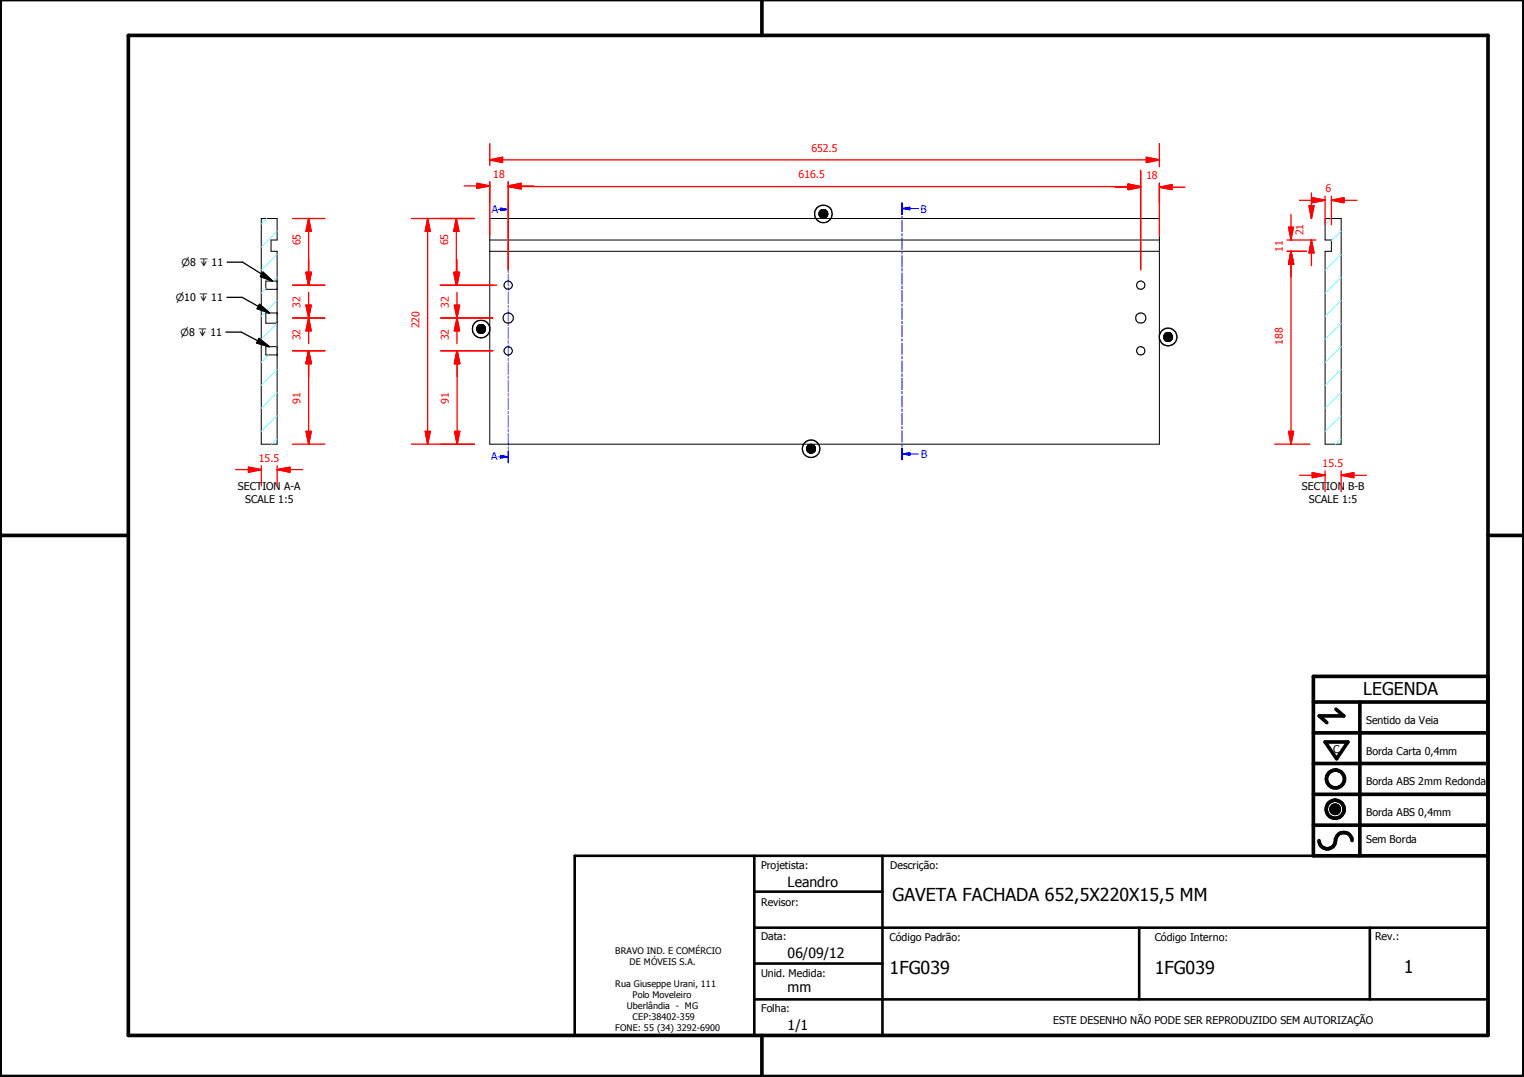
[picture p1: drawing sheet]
<svg xmlns="http://www.w3.org/2000/svg" width="297mm" height="210mm" viewBox="0 0 297 210" stroke-linecap="round" stroke-linejoin="round" font-family="sans-serif">
<g fill="none" stroke="#000" stroke-width=".19">
<path d="M50.9 42.6h3.1v4.2h-1.2v2.2h1.2v37.6h-3.1zM54 54.8h-2.2v1.6h2.2M95.5 46.8h130.5M95.5 49h130.5M95.5 42.6h130.5v44h-130.5zM159.6 41.6h1.7v.1zM159.6 41.6l1.7 .1h-1.7zM159.6 41.7l1.7 .1zM159.6 41.8l1.7 .1zM159.7 41.9h1.6zM159.7 41.9l1.6 .1zM159.7 42h1.6z"/>
<path d="M159.7 42h1.5zM159.7 41.5l1.6 .1zM159.7 41.4l1.6 .1zM159.7 42l1.5 .1zM159.7 42.1h1.5zM159.7 42.1l1.5 .1zM159.7 41.3l1.6 .1h-1.6zM159.7 41.3h1.5l.1 .1zM159.7 41.3h1.5zM159.8 42.2h1.4zM159.8 42.2h1.3zM159.8 41.2l1.4 .1h-1.5z"/>
<path d="M159.8 41.2l1.4 .1zM159.8 42.2l1.3 .1zM159.8 41.1l1.4 .1zM159.9 42.3h1.2zM159.9 42.3l1.1 .1zM159.9 41.1h1.2h-1.3zM159.9 41.1h1.2zM160 42.4h1zM160 42.4h.9zM160 41l1.1 .1zM160 41h1zM160.1 42.4h.8z"/>
<path d="M160.1 42.4l.7 .1zM160.1 40.9l.9 .1zM160.1 40.9h.8zM160.1 42.5h.7zM160.1 42.5h.6zM160.1 40.9h.7zM160.2 42.5h.5zM160.2 40.9h.6zM160.2 40.9h.5zM160.3 42.5h.4zM160.3 42.5h.3zM160.3 40.9h.4z"/>
<path d="M160.4 42.5h.2zM160.4 40.9h.3zM160.4 40.9h.2zM258.3 42.6h3.1v44h-3.1v-37.6h1.2v-2.2h-1.2zM54 61h.1M54 69.2h.1M54 61h-2.2v2h2.2M54 67.6h-2.2v1.6h2.2M92.9 64h1.7v.1zM92.9 64l1.7 .1h-1.7zM92.9 64.1l1.7 .1zM92.9 64.2h1.7z"/>
<path d="M92.9 64.2l1.7 .1zM92.9 64.3l1.7 .1zM92.9 64h1.7zM93 64.4h1.6zM93 64.4l1.5 .1zM93 63.8l1.6 .2h-1.7zM93 63.8h1.6v.2zM93 64.5h1.5zM93 63.8h1.6zM93 64.5l1.4 .1zM93 63.7l1.5 .1zM93.1 64.6h1.3z"/>
<path d="M93.1 64.6l1.3 .1zM93.1 63.6l1.4 .1zM93.1 64.7h1.3zM93.1 64.7h1.2zM93.1 63.5l1.3 .1zM93.1 63.5h1.3zM93.2 64.7h1.1zM93.2 64.7l1.1 .1zM93.2 63.5h1.2zM93.3 64.8h1zM93.3 64.8l.9 .1zM93.3 63.5h1z"/>
<path d="M93.3 64.9h.9zM93.3 64.9h.8zM93.3 63.4l1 .1h-1zM93.3 63.4l1 .1zM93.3 63.4h.9zM93.4 64.9h.7zM93.4 64.9h.6zM93.4 63.3l.8 .1zM93.4 63.3h.7zM93.5 64.9h.5zM93.5 64.9h.4zM93.5 63.3h.6z"/>
<path d="M93.5 63.3h.5zM93.6 64.9h.3zM93.6 64.9l.2 .1zM93.6 63.3h.4zM93.6 63.3h.3zM93.7 65h.1zM93.7 63.3h.2zM93.7 63.3h.1zM226.8 65.6l1.7 .1zM226.8 65.7h1.7v.1zM226.8 65.7l1.7 .1h-1.7zM226.8 65.8l1.7 .1z"/>
<path d="M226.9 65.9h1.6zM226.9 65.9l1.6 .1zM226.9 66h1.6zM226.9 66h1.5zM226.9 65.5l1.6 .1h-1.7zM226.9 65.5h1.6v.1zM226.9 65.4l1.6 .1zM226.9 65.4h1.6zM226.9 66l1.5 .1zM226.9 66.1h1.5zM226.9 66.1l1.4 .1zM226.9 65.3l1.5 .1z"/>
<path d="M227 66.2h1.3zM227 66.2l1.3 .1zM227 65.2l1.4 .1zM227 66.3h1.3zM227 65.1l1.3 .1zM227 65.1h1.3zM227.1 66.3h1.2zM227.1 66.3l1.1 .1zM227.1 65.1h1.2zM227.2 66.4h1zM227.2 66.4h.9zM227.2 65l1.1 .1z"/>
<path d="M227.2 65h1zM227.2 66.4l.8 .1zM227.2 64.9l1 .1zM227.2 64.9h.9zM227.3 66.5h.7zM227.3 66.5h.6zM227.3 64.9h.8zM227.3 64.9h.7zM227.4 66.5h.5zM227.4 66.5h.4zM227.4 64.9h.6zM227.4 64.9h.5z"/>
<path d="M227.5 66.5h.3zM227.5 66.5h.2zM227.5 64.9h.4zM227.5 64.9h.3zM227.6 66.5h.1zM227.6 64.9h.2zM227.6 64.9h.1zM157.3 87.4l1.6 .1zM157.3 87.5h1.6zM157.3 87.5l1.6 .1zM157.3 87.6l1.6 .1zM157.3 87.7h1.6z"/>
<path d="M157.3 87.7l1.5 .1zM157.3 87.3l1.6 .1zM157.3 87.2l1.6 .1zM157.3 87.8l1.5 .1zM157.3 87.1l1.6 .1zM157.3 87.9h1.5zM157.3 87.9l1.5 .1zM157.3 87l1.5 .1zM157.3 87h1.5zM157.4 88h1.4zM157.4 88h1.3zM157.4 87h1.4z"/>
<path d="M157.4 88l1.3 .1zM157.4 86.9l1.4 .1zM157.5 88.1h1.2zM157.5 88.1h1.1zM157.5 86.8l1.2 .1h-1.3zM157.5 86.8l1.2 .1zM157.6 88.1h1zM157.6 88.1l.9 .1zM157.6 86.8h1.1zM157.6 86.8h1zM157.6 88.2h.9zM157.6 86.7l1 .1z"/>
<path d="M157.6 86.7h.9zM157.7 88.2h.8zM157.7 88.2l.6 .1zM157.7 86.7h.8zM157.8 88.3h.5zM157.8 86.7h.7zM157.8 86.7h.5zM157.9 88.3h.4zM157.9 88.3h.3zM157.9 86.7h.4zM158 88.3h.2zM158 86.6l.3 .1z"/>
<path d="M158 86.6h.2zM259.4 157.6l1.6 .1zM259.4 157.7l1.6 .1zM259.4 157.8l1.6 .1zM259.4 157.9h1.6v.1zM259.4 157.9l1.6 .1h-1.5zM259.4 157.6h1.6zM259.5 158h1.5zM259.5 158l1.4 .1zM259.5 157.5l1.5 .1zM259.5 158.1h1.4zM259.5 157.4l1.5 .1z"/>
<path d="M259.5 158.1l1.4 .1zM259.5 157.3l1.4 .1zM259.6 158.2h1.3zM259.6 158.2h1.2zM259.6 157.2l1.3 .1zM259.6 158.2l1.2 .1zM259.6 157.2h1.3zM259.7 158.3h1.1zM259.7 158.3l1 .1zM259.7 157.1l1.1 .1zM259.7 157.1h1.1zM259.8 158.4h.9z"/>
<path d="M259.8 158.4h.8zM259.8 157.1h1zM259.8 157.1h.9zM259.8 158.4l.8 .1zM259.8 157l.9 .1zM259.8 157h.8zM259.9 158.5h.7zM259.9 158.5h.6zM259.9 157h.7zM260 158.5h.5zM260 158.5h.4zM260 157h.6z"/>
<path d="M260.1 158.5h.3zM260.1 158.5h.2zM260.1 156.9l.4 .1zM260.1 156.9h.3zM260.1 156.9h.2z"/>
<circle cx="99.1" cy="55.6" r=".81"/>
<circle cx="222.3" cy="55.6" r=".8"/>
<circle cx="99.1" cy="68.4" r=".81"/>
<circle cx="99.1" cy="62" r=".99"/>
<circle cx="222.3" cy="68.4" r=".81"/>
<circle cx="222.4" cy="62" r=".98"/>
</g>
<g fill="#000">
<path d="M159.7 41.5l1.6 .1zM159.7 41.4l1.6 .1zM159.7 41.3l1.6 .1h-1.6zM159.7 41.3h1.5l.1 .1zM159.7 41.3h1.5zM159.8 41.2l1.4 .1h-1.5zM159.8 41.2l1.4 .1zM159.8 41.1l1.4 .1zM159.9 41.1h1.2h-1.3zM159.9 41.1h1.2zM160 41l1.1 .1zM160 41h1z"/>
<path d="M160.1 40.9l.9 .1zM160.1 40.9h.8zM160.1 40.9h.7zM160.2 40.9h.6zM160.2 40.9h.5zM160.3 40.9h.4zM160.4 40.9h.3zM160.4 40.9h.2zM160.3 42.5h.3zM160.4 42.5h.2zM160.2 42.5h.5zM160.3 42.5h.4z"/>
<path d="M160.1 42.5h.6zM160.1 42.4l.7 .1zM160.1 42.5h.7zM160 42.4h.9zM160.1 42.4h.8zM159.9 42.3l1.1 .1zM160 42.4h1zM159.8 42.2l1.3 .1zM159.9 42.3h1.2zM159.8 42.2h1.3zM159.7 42.1l1.5 .1zM159.8 42.2h1.4z"/>
<path d="M159.7 42l1.5 .1zM159.7 42.1h1.5zM159.7 42h1.5zM159.7 41.9l1.6 .1zM159.7 42h1.6zM159.6 41.6h1.7v.1zM159.6 41.6l1.7 .1h-1.7zM159.6 41.7l1.7 .1zM159.6 41.8l1.7 .1zM159.7 41.9h1.6zM92.9 64h1.7zM93 63.8l1.6 .2h-1.7z"/>
<path d="M93 63.8h1.6v.2zM93 63.8h1.6zM93 63.7l1.5 .1zM93.1 63.6l1.4 .1zM93.1 63.5l1.3 .1zM93.1 63.5h1.3zM93.2 63.5h1.2zM93.3 63.5h1zM93.3 63.4l1 .1h-1zM93.3 63.4l1 .1zM93.3 63.4h.9zM93.4 63.3l.8 .1z"/>
<path d="M93.4 63.3h.7zM93.5 63.3h.6zM93.5 63.3h.5zM93.6 63.3h.4zM93.6 63.3h.3zM93.7 63.3h.2zM93.7 63.3h.1zM93.6 64.9l.2 .1zM93.7 65h.1zM93.5 64.9h.4zM93.6 64.9h.3zM93.4 64.9h.6z"/>
<path d="M93.5 64.9h.5zM93.3 64.9h.8zM93.4 64.9h.7zM93.3 64.8l.9 .1zM93.3 64.9h.9zM93.2 64.7l1.1 .1zM93.3 64.8h1zM93.1 64.7h1.2zM93.2 64.7h1.1zM93.1 64.6l1.3 .1zM93.1 64.7h1.3zM93 64.5l1.4 .1z"/>
<path d="M93.1 64.6h1.3zM93 64.4l1.5 .1zM93 64.5h1.5zM92.9 64.2l1.7 .1zM92.9 64.3l1.7 .1zM93 64.4h1.6zM92.9 64h1.7v.1zM92.9 64l1.7 .1h-1.7zM92.9 64.1l1.7 .1zM92.9 64.2h1.7zM226.9 65.5l1.6 .1h-1.7zM226.9 65.5h1.6v.1z"/>
<path d="M226.9 65.4l1.6 .1zM226.9 65.4h1.6zM226.9 65.3l1.5 .1zM227 65.2l1.4 .1zM227 65.1l1.3 .1zM227 65.1h1.3zM227.1 65.1h1.2zM227.2 65l1.1 .1zM227.2 65h1zM227.2 64.9l1 .1zM227.2 64.9h.9zM227.3 64.9h.8z"/>
<path d="M227.3 64.9h.7zM227.4 64.9h.6zM227.4 64.9h.5zM227.5 64.9h.4zM227.5 64.9h.3zM227.6 64.9h.2zM227.6 64.9h.1zM227.5 66.5h.2zM227.6 66.5h.1zM227.4 66.5h.4zM227.5 66.5h.3zM227.3 66.5h.6z"/>
<path d="M227.4 66.5h.5zM227.2 66.4l.8 .1zM227.3 66.5h.7zM227.2 66.4h.9zM227.1 66.3l1.1 .1zM227.2 66.4h1zM227 66.3h1.3zM227.1 66.3h1.2zM227 66.2l1.3 .1zM226.9 66.1l1.4 .1zM227 66.2h1.3zM226.9 66l1.5 .1z"/>
<path d="M226.9 66.1h1.5zM226.9 66h1.5zM226.9 65.9l1.6 .1zM226.9 66h1.6zM226.8 65.6l1.7 .1zM226.8 65.7h1.7v.1zM226.8 65.7l1.7 .1h-1.7zM226.8 65.8l1.7 .1zM226.9 65.9h1.6zM157.3 87.3l1.6 .1zM157.3 87.2l1.6 .1zM157.3 87.1l1.6 .1z"/>
<path d="M157.3 87l1.5 .1zM157.3 87h1.5zM157.4 87h1.4zM157.4 86.9l1.4 .1zM157.5 86.8l1.2 .1h-1.3zM157.5 86.8l1.2 .1zM157.6 86.8h1.1zM157.6 86.8h1zM157.6 86.7l1 .1zM157.6 86.7h.9zM157.7 86.7h.8zM157.8 86.7h.7z"/>
<path d="M157.8 86.7h.5zM157.9 86.7h.4zM158 86.6l.3 .1zM158 86.6h.2zM157.9 88.3h.3zM158 88.3h.2zM157.8 88.3h.5zM157.9 88.3h.4zM157.7 88.2l.6 .1zM157.6 88.2h.9zM157.7 88.2h.8zM157.6 88.1l.9 .1z"/>
<path d="M157.5 88.1h1.1zM157.6 88.1h1zM157.4 88l1.3 .1zM157.5 88.1h1.2zM157.4 88h1.3zM157.3 87.9l1.5 .1zM157.4 88h1.4zM157.3 87.7l1.5 .1zM157.3 87.8l1.5 .1zM157.3 87.9h1.5zM157.3 87.4l1.6 .1zM157.3 87.5h1.6z"/>
<path d="M157.3 87.5l1.6 .1zM157.3 87.6l1.6 .1zM157.3 87.7h1.6zM259.4 157.6h1.6zM259.5 157.5l1.5 .1zM259.5 157.4l1.5 .1zM259.5 157.3l1.4 .1zM259.6 157.2l1.3 .1zM259.6 157.2h1.3zM259.7 157.1l1.1 .1zM259.7 157.1h1.1zM259.8 157.1h1z"/>
<path d="M259.8 157.1h.9zM259.8 157l.9 .1zM259.8 157h.8zM259.9 157h.7zM260 157h.6zM260.1 156.9l.4 .1zM260.1 156.9h.3zM260.1 156.9h.2zM260.1 158.5h.2zM260 158.5h.4zM260.1 158.5h.3zM259.9 158.5h.6z"/>
<path d="M260 158.5h.5zM259.8 158.4l.8 .1zM259.9 158.5h.7zM259.8 158.4h.8zM259.7 158.3l1 .1zM259.8 158.4h.9zM259.6 158.2l1.2 .1zM259.7 158.3h1.1zM259.6 158.2h1.2zM259.5 158.1l1.4 .1zM259.6 158.2h1.3zM259.5 158l1.4 .1z"/>
<path d="M259.5 158.1h1.4zM259.4 157.9l1.6 .1h-1.5zM259.5 158h1.5zM259.4 157.6l1.6 .1zM259.4 157.7l1.6 .1zM259.4 157.8l1.6 .1zM259.4 157.9h1.6v.1z"/>
</g>
<g fill="none" stroke="#000" stroke-width=".71">
<path d="M148.5 0v6.9M297 -.1v209.9h-297v-209.9M25 6.9h265v194.9h-265zM0 104.4h25M290 104.4h7M256 136.8h34M260.4 138.2l1.5 1.3h-4.8l1.5 1.3M265 136.8v30M290 131.8h-34v35h34M256 154.8h34M256 148.8h34M256 142.8h34"/>
<path d="M258.3 144.6h4.4l-2.2 3.3zM256 160.8h34M257.1 163.8a1.62 1.62 0 0 0 1.8 1.6 1.62 1.62 0 0 0 1.4-1.9 1.63 1.63 0 0 1 1.7-1.2 1.63 1.63 0 0 1 1.5 1.5M148.5 201.8v8"/>
<circle cx="260.2" cy="157.7" r="1.76"/>
<circle cx="260.2" cy="157.7" r=".82"/>
<circle cx="260.3" cy="151.8" r="1.76"/>
</g>
<path d="M112 166.8h178v35h-178zM147 173.8h25M147 166.8v35M172 166.8v35M147 194.8h143M147 180.8h143M147 187.8h25M222 180.8v14M267 180.8v14" fill="none" stroke="#000" stroke-width=".51"/>
<g fill="none" stroke="#00f" stroke-width=".19">
<path d="M99.1 39.7v2.3M97.6 40.8h1.5M99.1 42.3v.5M99.1 43.2v2.2M99.1 45.8v.4M99.1 46.6v2.3M99.1 49.2v.5M99.1 50v2.3M99.1 52.7v.4M99.1 53.5v2.2M99.1 56.1v.5M99.1 56.9v2.3"/>
<path d="M99.1 59.5v.5M99.1 60.4v2.2M99.1 63v.5M99.1 63.8v2.2M99.1 66.4v.5M99.1 67.3v2.2M99.1 69.8v.5M99.1 70.7v2.2M99.1 73.3v.5M99.1 74.1v2.3M99.1 76.8v.4M99.1 77.6v2.2"/>
<path d="M99.1 80.2v.4M99.1 81v2.3M99.1 83.7v.4M99.1 84.5v2.2M99.1 87.1v.4M99.1 87.9v2.3"/>
</g>
<path d="M99.1 39.7v2.3M99.1 87.9v2.3" fill="none" stroke="#00f" stroke-width=".3"/>
<path d="M97.6 40.6l1.5 .2-1.5 .3z" fill="#00f"/>
<path d="M97.1 40.8h.5M97.6 40.6l1.5 .2-1.5 .3zM97.6 89h1.5" fill="none" stroke="#00f" stroke-width=".19"/>
<path d="M97.6 88.8l1.5 .2-1.5 .3z" fill="#00f"/>
<g fill="none" stroke="#00f" stroke-width=".19">
<path d="M175.8 39.5v2.3M175.8 42.2v.4M175.8 43v2.2M175.8 45.6v.4M175.8 46.4v2.2M175.8 49v.4M175.8 49.8v2.2M175.8 52.4v.4M175.8 53.2v2.2M175.8 55.8v.5M175.8 56.6v2.2M175.8 59.2v.4"/>
<path d="M175.8 40.6h1.5M175.8 60v2.2M175.8 62.6v.5M175.8 63.5v2.2M175.8 66v.5M175.8 66.9v2.2M175.8 69.5v.4M175.8 70.3v2.2M175.8 72.9v.5M175.8 73.7v2.2M175.8 76.3v.5M175.8 77.1v2.2"/>
<path d="M175.8 79.7v.5M97.1 89h.5M97.6 88.8l1.5 .2-1.5 .3zM175.8 80.5v2.3M175.8 83.1v.5M175.8 83.9v2.2M175.8 86.5v.5M175.8 87.4v2.2"/>
</g>
<g fill="none" stroke="#0ff" stroke-width=".19">
<path d="M51.8 56.3l-.9 .8M52 42.6l-1.1 1.1M54 58.5l-3.1 3.1M54 54.1l-.7 .7M54 49.6l-3.1 3.1M54 45.1l-3.1 3.1M52.4 69.2l-1.5 1.4M54 76.5l-3.1 3.1M54 72l-3.1 3.1M54 67.5v.1M54 63l-3.1 3.1M54 85.5l-1.1 1.1"/>
<path d="M54 81l-3.1 3.1"/>
</g>
<path d="M175.8 39.5v2.3M175.8 87.4v2.2" fill="none" stroke="#00f" stroke-width=".3"/>
<path d="M175.8 40.6l1.5-.2v.5z" fill="#00f"/>
<path d="M175.8 40.6l1.5-.2v.5zM177.3 40.6h1.7M175.8 88.5h1.5" fill="none" stroke="#00f" stroke-width=".19"/>
<path d="M175.8 88.5l1.5-.3v.5z" fill="#00f"/>
<path d="M175.8 88.5l1.5-.3v.5zM177.3 88.5h1.7" fill="none" stroke="#00f" stroke-width=".19"/>
<path d="M259.4 42.6l-1.1 1.1M261.4 58.5l-3.1 3.1M261.4 54.1l-3.1 3M261.4 49.6l-3.1 3.1M261.4 45.1l-1.9 1.8M261.4 76.5l-3.1 3.1M261.4 72l-3.1 3.1M261.4 67.5l-3.1 3.1M261.4 63l-3.1 3.1M261.4 85.5l-1.1 1.1M261.4 81l-3.1 3.1" fill="none" stroke="#0ff" stroke-width=".19"/>
<path d="M93 36.2h2.5" fill="none" stroke="#f00" stroke-width=".25"/>
<path d="M93 35.7l2.5 .5-2.5 .5z" fill="#f00"/>
<path d="M93 35.7l2.5 .5-2.5 .5zM99.1 36.2h2.5" fill="none" stroke="#f00" stroke-width=".25"/>
<path d="M99.1 36.2l2.5-.5v1z" fill="#f00"/>
<path d="M90.5 36.2h2.5M95.5 35.4v10.6M99.1 36.2l2.5-.5v1zM99.1 35.4v17.2M99.1 36.4h2.5M101.6 36.2h2.5" fill="none" stroke="#f00" stroke-width=".25"/>
<path d="M99.1 36.4l2.5-.5v.9z" fill="#f00"/>
<path d="M99.1 36.4l2.5-.5v.9zM219.9 36.4h2.4" fill="none" stroke="#f00" stroke-width=".25"/>
<path d="M219.9 35.9l2.4 .5-2.4 .4z" fill="#f00"/>
<path d="M99.1 35.4v17.2M101.6 36.4h118.3M219.9 35.9l2.4 .5-2.4 .4zM219.9 36.5h2.4M222.3 33.2v19.4" fill="none" stroke="#f00" stroke-width=".25"/>
<path d="M219.9 36l2.4 .5-2.4 .5z" fill="#f00"/>
<path d="M219.9 36l2.4 .5-2.4 .5zM226 36.5h2.4" fill="none" stroke="#f00" stroke-width=".25"/>
<path d="M226 36.5l2.4-.5v1z" fill="#f00"/>
<path d="M95.5 31.2h2.5M217.3 36.5h2.6M222.3 33.3v19.3M226 36.5l2.4-.5v1zM226 35.7v10.3M228.4 36.5h2.6" fill="none" stroke="#f00" stroke-width=".25"/>
<path d="M95.5 31.2l2.5-.6v1.1z" fill="#f00"/>
<path d="M95.5 31.2l2.5-.6v1.1zM223.4 31.2h2.6" fill="none" stroke="#f00" stroke-width=".25"/>
<path d="M223.4 30.6l2.6 .6-2.6 .5z" fill="#f00"/>
<path d="M95.5 28v4.3M95.5 35.4v4.2M98 31.2h125.4M223.4 30.6l2.6 .6-2.6 .5zM226 28v4.5M226 35.7v3.9M88.9 42.6v2.5" fill="none" stroke="#f00" stroke-width=".25"/>
<path d="M88.9 42.6l.5 2.5h-1z" fill="#f00"/>
<path d="M88.9 42.6l.5 2.5h-1zM88.9 53.1v2.5" fill="none" stroke="#f00" stroke-width=".25"/>
<path d="M88.4 53.1h1l-.5 2.5z" fill="#f00"/>
<path d="M85.8 42.6h6.7M85.8 55.6h11.1M88.4 53.1h1l-.5 2.5zM88.9 45.1v8M89.1 53.1v2.5" fill="none" stroke="#f00" stroke-width=".25"/>
<path d="M88.6 53.1h1l-.5 2.5z" fill="#f00"/>
<path d="M88.6 53.1h1l-.5 2.5zM89.1 62v2.5" fill="none" stroke="#f00" stroke-width=".25"/>
<path d="M89.1 62l.5 2.5h-1z" fill="#f00"/>
<path d="M85.9 55.6h10.2M89.1 50.6v2.5M89.1 59.5v2.5M85.9 62h10.2M89.1 62l.5 2.5h-1zM89.1 64.5v2.5" fill="none" stroke="#f00" stroke-width=".25"/>
<path d="M88.6 59.5h1l-.5 2.5z" fill="#f00"/>
<path d="M88.6 59.5h1l-.5 2.5zM89.1 68.4v2.5" fill="none" stroke="#f00" stroke-width=".25"/>
<path d="M89.1 68.4l.5 2.5h-1z" fill="#f00"/>
<path d="M89.1 57v2.5M85.9 62h10.2M85.9 68.4h10.2M89.1 68.4l.5 2.5h-1zM89.1 70.9v2.5M89.1 68.4v2.5" fill="none" stroke="#f00" stroke-width=".25"/>
<path d="M89.1 68.4l.5 2.5h-1z" fill="#f00"/>
<path d="M89.1 68.4l.5 2.5h-1zM89.1 84.1v2.5" fill="none" stroke="#f00" stroke-width=".25"/>
<path d="M88.6 84.1h1l-.5 2.5z" fill="#f00"/>
<path d="M83.4 42.6v2.5M85.9 68.4h10.2M89.1 70.9v13.2M85.9 86.6h6.6M88.6 84.1h1l-.5 2.5z" fill="none" stroke="#f00" stroke-width=".25"/>
<path d="M83.4 42.6l.5 2.5h-1z" fill="#f00"/>
<path d="M83.4 42.6l.5 2.5h-1zM83.4 84.1v2.5" fill="none" stroke="#f00" stroke-width=".25"/>
<path d="M82.9 84.1h1l-.5 2.5z" fill="#f00"/>
<path d="M60.2 42.6v2.5M80.2 42.6h12.3M83.4 45.1v39M80.2 86.6h12.3M82.9 84.1h1l-.5 2.5z" fill="none" stroke="#f00" stroke-width=".25"/>
<path d="M44.2 58h3l5.3 3M44.3 51.1h3l5.8 3.7M50.6 59.3l1.9 1.7-2.4-.8zM51.3 53l1.8 1.8-2.3-.9zM44 64.7h3l5.5 2.9M50.5 66l2 1.6-2.5-.8z" fill="none" stroke="#000" stroke-width=".25"/>
<path d="M51.3 53l1.8 1.8-2.3-.9zM50.5 66l2 1.6-2.5-.8zM50.6 59.3l1.9 1.7-2.4-.8z" fill="#000"/>
<path d="M60.2 42.6l.5 2.5h-1.1z" fill="#f00"/>
<path d="M60.2 42.6l.5 2.5h-1.1zM60.2 53.1v2.5" fill="none" stroke="#f00" stroke-width=".25"/>
<path d="M59.6 53.1h1.1l-.5 2.5z" fill="#f00"/>
<path d="M57 55.6h6.3M57 42.6h6.3M59.6 53.1h1.1l-.5 2.5zM60.2 45.1v10.5" fill="none" stroke="#f00" stroke-width=".25"/>
<path d="M59.6 53.1h1.1l-.5 2.5z" fill="#f00"/>
<path d="M59.6 53.1h1.1l-.5 2.5zM60.2 62v2.5" fill="none" stroke="#f00" stroke-width=".25"/>
<path d="M60.2 62l.5 2.5h-1.1z" fill="#f00"/>
<path d="M57 55.6h6.3M60.2 50.6v2.5M60.2 59.5v2.5M57 62h6.3M60.2 62l.5 2.5h-1.1zM60.2 64.5v2.5" fill="none" stroke="#f00" stroke-width=".25"/>
<path d="M59.6 59.5h1.1l-.5 2.5z" fill="#f00"/>
<path d="M59.6 59.5h1.1l-.5 2.5zM60.2 68.4v2.5" fill="none" stroke="#f00" stroke-width=".25"/>
<path d="M60.2 68.4l.5 2.5h-1.1z" fill="#f00"/>
<path d="M60.2 57v2.5M57 68.4h6.3M57 62h6.3M60.2 68.4l.5 2.5h-1.1zM60.2 68.4v5" fill="none" stroke="#f00" stroke-width=".25"/>
<path d="M60.2 68.4l.5 2.5h-1.1z" fill="#f00"/>
<path d="M60.2 68.4l.5 2.5h-1.1zM60.2 84.1v2.5" fill="none" stroke="#f00" stroke-width=".25"/>
<path d="M59.6 84.1h1.1l-.5 2.5z" fill="#f00"/>
<path d="M57 68.4h6.3M60.2 70.9v13.2M48.4 91.5h2.5M57 86.6h6.3M59.6 84.1h1.1l-.5 2.5z" fill="none" stroke="#f00" stroke-width=".25"/>
<path d="M48.4 91.1l2.5 .4-2.5 .5z" fill="#f00"/>
<path d="M48.4 91.1l2.5 .4-2.5 .5zM54 91.5h2.5" fill="none" stroke="#f00" stroke-width=".25"/>
<path d="M54 91.5l2.5-.4v.9z" fill="#f00"/>
<path d="M255.6 40.1v2.5M45.9 91.5h2.5M50.9 90.8v3.9M54 91.5l2.5-.4v.9zM54 90.8v3.9M56.5 91.5h2.5" fill="none" stroke="#f00" stroke-width=".25"/>
<path d="M255.1 40.1h1l-.5 2.5z" fill="#f00"/>
<path d="M255.1 40.1h1l-.5 2.5zM255.6 46.8v2.5" fill="none" stroke="#f00" stroke-width=".25"/>
<path d="M255.6 46.8l.5 2.5h-1z" fill="#f00"/>
<path d="M255.6 37.6v2.5M251.6 44.3v2.5M255.6 46.8l.5 2.5h-1zM255.6 49.3v2.5" fill="none" stroke="#f00" stroke-width=".25"/>
<path d="M251.2 44.3h.9l-.5 2.5z" fill="#f00"/>
<path d="M251.2 44.3h.9l-.5 2.5zM251.2 44.3l.4 2.5M251.6 49v2.5" fill="none" stroke="#f00" stroke-width=".25"/>
<path d="M251.6 49l.5 2.5h-.9z" fill="#f00"/>
<path d="M250.9 46.8h5.6M250.9 49h3.7M251.2 44.3h.5M251.6 49l.5 2.5h-.9zM251.6 41.8v2.5M251.6 49v5M251.7 46.5l-.1 .3" fill="none" stroke="#f00" stroke-width=".25"/>
<path d="M251.6 49l.5 2.5h-.9z" fill="#f00"/>
<path d="M251.6 49l.5 2.5h-.9zM251.6 84.1v2.5" fill="none" stroke="#f00" stroke-width=".25"/>
<path d="M251.2 84.1h.9l-.5 2.5z" fill="#f00"/>
<path d="M255.8 39h2.5M250.9 49h3.7M251.6 51.5v32.6M248.5 86.6h6.8M251.2 84.1h.9l-.5 2.5z" fill="none" stroke="#f00" stroke-width=".25"/>
<path d="M255.8 38.5l2.5 .5-2.5 .5z" fill="#f00"/>
<path d="M255.8 38.5l2.5 .5-2.5 .5zM259.5 39h2.5" fill="none" stroke="#f00" stroke-width=".25"/>
<path d="M259.5 39l2.5-.5v1z" fill="#f00"/>
<path d="M253.3 39h2.5M258.3 38.2v5.6M259.5 39l2.5-.5v1zM259.5 38.2v5.6M262 39h2.5M255.8 92.6h2.5" fill="none" stroke="#f00" stroke-width=".25"/>
<path d="M255.8 92.1l2.5 .5-2.5 .5z" fill="#f00"/>
<path d="M255.8 92.1l2.5 .5-2.5 .5zM261.4 92.6h2.5" fill="none" stroke="#f00" stroke-width=".25"/>
<path d="M261.4 92.6l2.5-.5v1z" fill="#f00"/>
<path d="M253.3 92.6h2.5M258.3 91.8v4M261.4 92.6l2.5-.5v1zM261.4 91.8v4M263.9 92.6h2.5" fill="none" stroke="#f00" stroke-width=".25"/>
<g fill="none" stroke="#000" stroke-width=".25">
<circle cx="160.5" cy="41.7" r="1.71"/>
<circle cx="160.5" cy="41.7" r=".84"/>
<circle cx="93.8" cy="64.1" r=".85"/>
<circle cx="93.8" cy="64.1" r="1.72"/>
<circle cx="227.7" cy="65.7" r="1.72"/>
<circle cx="227.7" cy="65.7" r=".85"/>
<circle cx="158.1" cy="87.5" r="1.71"/>
<circle cx="158.1" cy="87.5" r=".85"/>
</g>
<g font-size="3.5">
<text x="173.9" y="175.7">GAVETA FACHADA 652,5X220X15,5 MM</text>
<text x="173.4" y="189.7">1FG039</text>
<text x="225.1" y="189.7">1FG039</text>
<text x="273.6" y="189.7">1</text>
</g>
<text font-size="3.4" x="265.7" y="135.4">LEGENDA</text>
<g font-size="2.7">
<text x="153.5" y="172.8">Leandro</text>
<text x="153.5" y="186.6">06/09/12</text>
<text x="153.5" y="193.4">mm</text>
<text x="153.5" y="200.8">1/1</text>
</g>
<g font-size="2.1" fill="#f00">
<text x="158.2" y="29.5">652.5</text>
<text x="96.1" y="34.6">18</text>
<text x="155.7" y="34.8">616.5</text>
<text x="223.4" y="34.9">18</text>
<text x="258.4" y="37.4">6</text>
<text x="58.5" y="47.8" transform="rotate(-90 58.5 47.8)">65</text>
<text x="87.3" y="47.8" transform="rotate(-90 87.3 47.8)">65</text>
<text x="254" y="45.8" transform="rotate(-90 254 45.8)">21</text>
<text x="250.1" y="49.1" transform="rotate(-90 250.1 49.1)">11</text>
<text x="58.5" y="59.9" transform="rotate(-90 58.5 59.9)">32</text>
<text x="87.5" y="59.9" transform="rotate(-90 87.5 59.9)">32</text>
<text x="81.8" y="64" transform="rotate(-90 81.8 64)">220</text>
<text x="58.5" y="66.3" transform="rotate(-90 58.5 66.3)">32</text>
<text x="87.5" y="66.3" transform="rotate(-90 87.5 66.3)">32</text>
<text x="250" y="67.2" transform="rotate(-90 250 67.2)">188</text>
<text x="58.5" y="78.7" transform="rotate(-90 58.5 78.7)">91</text>
<text x="87.5" y="78.7" transform="rotate(-90 87.5 78.7)">91</text>
<text x="50.5" y="90">15.5</text>
<text x="257.8" y="91">15.5</text>
</g>
<g font-size="2.1" fill="#00f">
<text x="95.8" y="41.4">A</text>
<text x="179.4" y="41.5">B</text>
<text x="95.8" y="89.7">A</text>
<text x="179.5" y="89.3">B</text>
</g>
<g font-size="2.1">
<text x="46.4" y="95.6">SECTION A-A</text>
<text x="253.7" y="95.6">SECTION B-B</text>
<text x="47.8" y="98">SCALE 1:5</text>
<text x="255.1" y="98">SCALE 1:5</text>
<text x="266.3" y="141.1">Sentido da Veia</text>
<text x="259.8" y="146.7">C</text>
<text x="266.3" y="147.2">Borda Carta 0,4mm</text>
<text x="266.3" y="153.1">Borda ABS 2mm Redonda</text>
<text x="266.3" y="159">Borda ABS 0,4mm</text>
<text x="266.3" y="164.4">Sem Borda</text>
<text x="148.4" y="169.3">Projetista:</text>
<text x="173.5" y="169.5">Descrição:</text>
<text x="148.4" y="176.6">Revisor:</text>
<text x="148.4" y="183.2">Data:</text>
<text x="173.4" y="183.3">Código Padrão:</text>
<text x="225.1" y="183.3">Código Interno:</text>
<text x="268" y="183.2">Rev.:</text>
<text x="148.4" y="190.5">Unid. Medida:</text>
<text x="148.4" y="197.2">Folha:</text>
<text x="205.3" y="199.5">ESTE DESENHO NÃO PODE SER REPRODUZIDO SEM AUTORIZAÇÃO</text>
</g>
<g font-size="1.9">
<text x="35.4" y="51.9">⌀8 ↧ 11</text>
<text x="34.2" y="58.7">⌀10 ↧ 11</text>
<text x="35.2" y="65.5">⌀8 ↧ 11</text>
</g>
<g font-size="1.8">
<text x="119.9" y="186">BRAVO IND. E COMÉRCIO</text>
<text x="122.7" y="188.1">DE MÓVEIS S.A.</text>
<text x="119.9" y="192.4">Rua Giuseppe Urani, 111</text>
<text x="122.2" y="196.7">Uberlândia - MG</text>
<text x="123.3" y="194.6">Polo Moveleiro</text>
<text x="119.9" y="201">FONE: 55 (34) 3292-6900</text>
<text x="123.3" y="198.8">CEP:38402-359</text>
</g>
</svg>
